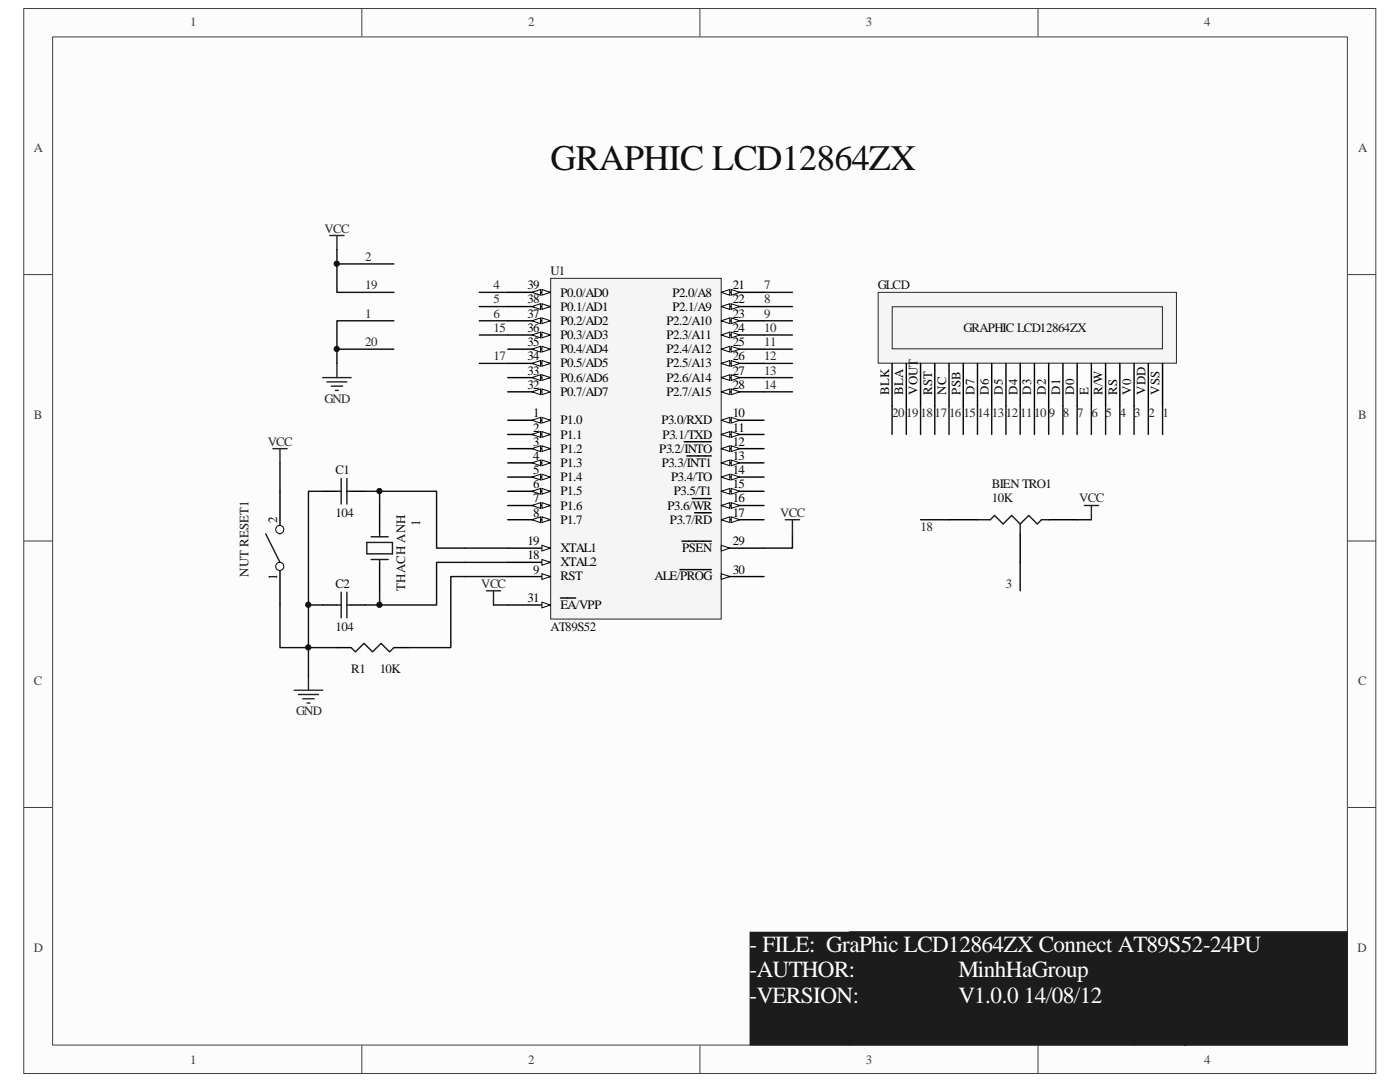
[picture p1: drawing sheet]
<svg xmlns="http://www.w3.org/2000/svg" width="279mm" height="216mm" viewBox="0 0 279 216" stroke-linecap="round" stroke-linejoin="round" font-family="sans-serif">
<path d="M4.8 1.8h269.8v212.4h-269.8z" fill="#fcfcfc"/>
<path d="M4.7 1.7h269.9v212.5h-269.9z" fill="none" stroke="#404040" stroke-width=".2"/>
<path d="M10.6 7.5h258.3v201h-258.3z" fill="#fcfcfc"/>
<g fill="none" stroke="#404040" stroke-width=".2">
<path d="M10.5 7.4h258.4v201.1h-258.4zM72.2 1.6v5.7M139.7 1.6v5.7M207.2 1.6v5.7M4.7 54.8h5.7M268.9 54.8h5.7M4.7 108h5.7M268.9 108h5.7M4.7 161.1h5.7M268.9 161.1h5.7M72.2 208.6v5.7M139.7 208.6v5.7"/>
<path d="M207.2 208.6v5.7"/>
</g>
<path d="M169.5 194.4h99.4M183.7 194.4v8.6M240.5 194.4v8.6M268.9 185.9h-99.4v22.7M169.5 203h99.4M169.5 205.8h99.4M226.3 203v5.6" fill="none" stroke="#000" stroke-width=".2"/>
<path d="M175.3 58.4h59.5v14.1h-59.5z" fill="#f5f5f5"/>
<path d="M175.3 58.3h59.5v14.2h-59.5z" fill="none" stroke="#262626" stroke-width=".2"/>
<g fill="none" stroke="#000" stroke-width=".28">
<path d="M178 72.5v8.5M180.9 72.5v8.5M183.7 72.5v8.5M186.6 72.5v8.5M189.4 72.5v8.5M192.2 72.5v8.5M195.1 72.5v8.5M197.9 72.5v8.5M200.8 72.5v8.5M203.6 72.5v8.5M206.4 72.5v8.5M209.3 72.5v8.5"/>
<path d="M212.1 72.5v8.5M215 72.5v8.5M217.8 72.5v8.5M220.6 72.5v8.5M223.5 72.5v8.5M226.3 72.5v8.5M229.2 72.5v8.5M232 72.5v8.5"/>
</g>
<path d="M178.1 61.3h53.9v8.3h-53.9z" fill="#f5f5f5"/>
<path d="M178.1 61.2h53.9v8.4h-53.9z" fill="none" stroke="#262626" stroke-width=".2"/>
<path d="M110 55.6h33.9v67.9h-33.9z" fill="#f5f5f5"/>
<path d="M109.9 55.5h34v68h-34z" fill="none" stroke="#262626" stroke-width=".2"/>
<path d="M101.3 115h8.6" fill="none" stroke="#000" stroke-width=".28"/>
<path d="M108.2 114.5l1.7 .5-1.7 .6z" fill="#fcfcfc" stroke="#000" stroke-width=".2"/>
<path d="M101.3 112.2h8.6" fill="none" stroke="#000" stroke-width=".28"/>
<path d="M108.2 111.6l1.7 .6-1.7 .6z" fill="#fcfcfc" stroke="#000" stroke-width=".2"/>
<path d="M101.3 109.4h8.6" fill="none" stroke="#000" stroke-width=".28"/>
<path d="M108.2 108.8l1.7 .6-1.7 .5z" fill="#fcfcfc" stroke="#000" stroke-width=".2"/>
<path d="M143.9 109.4h8.6" fill="none" stroke="#000" stroke-width=".28"/>
<path d="M143.9 108.8l1.7 .6-1.7 .5z" fill="#fcfcfc" stroke="#000" stroke-width=".2"/>
<path d="M136.1 108h5.9M143.9 115h8.6" fill="none" stroke="#000" stroke-width=".28"/>
<path d="M143.9 114.5l1.7 .5-1.7 .6z" fill="#fcfcfc" stroke="#000" stroke-width=".2"/>
<path d="M135.7 113.7h6.3M101.3 120.7h8.6" fill="none" stroke="#000" stroke-width=".28"/>
<path d="M108.2 120.2l1.7 .5-1.7 .6z" fill="#fcfcfc" stroke="#000" stroke-width=".2"/>
<path d="M101.3 83.9h8.6M111.8 119.3h3.1" fill="none" stroke="#000" stroke-width=".28"/>
<g fill="#fcfcfc" stroke="#000" stroke-width=".2">
<path d="M108.2 83.3l1.7 .6-1.7 .5z"/>
<path d="M106.2 83.9l1.7-.6v1.1z"/>
</g>
<path d="M101.3 86.7h8.6" fill="none" stroke="#000" stroke-width=".28"/>
<g fill="#fcfcfc" stroke="#000" stroke-width=".2">
<path d="M108.2 86.1l1.7 .6-1.7 .6z"/>
<path d="M106.2 86.7l1.7-.6v1.2z"/>
</g>
<path d="M101.3 89.5h8.6" fill="none" stroke="#000" stroke-width=".28"/>
<g fill="#fcfcfc" stroke="#000" stroke-width=".2">
<path d="M108.2 89l1.7 .5-1.7 .6z"/>
<path d="M106.2 89.5l1.7-.5v1.1z"/>
</g>
<path d="M101.3 92.4h8.6" fill="none" stroke="#000" stroke-width=".28"/>
<g fill="#fcfcfc" stroke="#000" stroke-width=".2">
<path d="M108.2 91.8l1.7 .6-1.7 .5z"/>
<path d="M106.2 92.4l1.7-.6v1.1z"/>
</g>
<path d="M101.3 95.2h8.6" fill="none" stroke="#000" stroke-width=".28"/>
<g fill="#fcfcfc" stroke="#000" stroke-width=".2">
<path d="M108.2 94.6l1.7 .6-1.7 .6z"/>
<path d="M106.2 95.2l1.7-.6v1.2z"/>
</g>
<path d="M101.3 98h8.6" fill="none" stroke="#000" stroke-width=".28"/>
<g fill="#fcfcfc" stroke="#000" stroke-width=".2">
<path d="M108.2 97.5l1.7 .5-1.7 .6z"/>
<path d="M106.2 98l1.7-.5v1.1z"/>
</g>
<path d="M101.3 100.9h8.6" fill="none" stroke="#000" stroke-width=".28"/>
<g fill="#fcfcfc" stroke="#000" stroke-width=".2">
<path d="M108.2 100.3l1.7 .6-1.7 .5z"/>
<path d="M106.2 100.9l1.7-.6v1.1z"/>
</g>
<path d="M101.3 103.7h8.6" fill="none" stroke="#000" stroke-width=".28"/>
<g fill="#fcfcfc" stroke="#000" stroke-width=".2">
<path d="M108.2 103.1l1.7 .6-1.7 .6z"/>
<path d="M106.2 103.7l1.7-.6v1.2z"/>
</g>
<path d="M143.9 58.3h8.6" fill="none" stroke="#000" stroke-width=".28"/>
<g fill="#fcfcfc" stroke="#000" stroke-width=".2">
<path d="M143.9 58.3l1.7-.5v1.1z"/>
<path d="M145.9 57.8l1.7 .5-1.7 .6z"/>
</g>
<path d="M143.9 61.2h8.6" fill="none" stroke="#000" stroke-width=".28"/>
<g fill="#fcfcfc" stroke="#000" stroke-width=".2">
<path d="M143.9 61.2l1.7-.6v1.1z"/>
<path d="M145.9 60.6l1.7 .6-1.7 .5z"/>
</g>
<path d="M143.9 64h8.6" fill="none" stroke="#000" stroke-width=".28"/>
<g fill="#fcfcfc" stroke="#000" stroke-width=".2">
<path d="M143.9 64l1.7-.6v1.2z"/>
<path d="M145.9 63.4l1.7 .6-1.7 .6z"/>
</g>
<path d="M143.9 66.8h8.6" fill="none" stroke="#000" stroke-width=".28"/>
<g fill="#fcfcfc" stroke="#000" stroke-width=".2">
<path d="M143.9 66.8l1.7-.5v1.1z"/>
<path d="M145.9 66.3l1.7 .5-1.7 .6z"/>
</g>
<path d="M143.9 69.7h8.6" fill="none" stroke="#000" stroke-width=".28"/>
<g fill="#fcfcfc" stroke="#000" stroke-width=".2">
<path d="M143.9 69.7l1.7-.6v1.1z"/>
<path d="M145.9 69.1l1.7 .6-1.7 .5z"/>
</g>
<path d="M143.9 72.5h8.6" fill="none" stroke="#000" stroke-width=".28"/>
<g fill="#fcfcfc" stroke="#000" stroke-width=".2">
<path d="M143.9 72.5l1.7-.6v1.2z"/>
<path d="M145.9 71.9l1.7 .6-1.7 .6z"/>
</g>
<path d="M143.9 75.3h8.6" fill="none" stroke="#000" stroke-width=".28"/>
<g fill="#fcfcfc" stroke="#000" stroke-width=".2">
<path d="M143.9 75.3l1.7-.5v1.1z"/>
<path d="M145.9 74.8l1.7 .5-1.7 .6z"/>
</g>
<path d="M143.9 78.2h8.6" fill="none" stroke="#000" stroke-width=".28"/>
<g fill="#fcfcfc" stroke="#000" stroke-width=".2">
<path d="M143.9 78.2l1.7-.6v1.2z"/>
<path d="M145.9 77.6l1.7 .6-1.7 .6z"/>
</g>
<path d="M143.9 83.9h8.6" fill="none" stroke="#000" stroke-width=".28"/>
<g fill="#fcfcfc" stroke="#000" stroke-width=".2">
<path d="M143.9 83.9l1.7-.6v1.1z"/>
<path d="M145.9 83.3l1.7 .6-1.7 .5z"/>
</g>
<path d="M143.9 86.7h8.6" fill="none" stroke="#000" stroke-width=".28"/>
<g fill="#fcfcfc" stroke="#000" stroke-width=".2">
<path d="M143.9 86.7l1.7-.6v1.2z"/>
<path d="M145.9 86.1l1.7 .6-1.7 .6z"/>
</g>
<path d="M143.9 89.5h8.6" fill="none" stroke="#000" stroke-width=".28"/>
<g fill="#fcfcfc" stroke="#000" stroke-width=".2">
<path d="M143.9 89.5l1.7-.5v1.1z"/>
<path d="M145.9 89l1.7 .5-1.7 .6z"/>
</g>
<path d="M136.5 88.1h5.5M143.9 92.4h8.6" fill="none" stroke="#000" stroke-width=".28"/>
<g fill="#fcfcfc" stroke="#000" stroke-width=".2">
<path d="M143.9 92.4l1.7-.6v1.1z"/>
<path d="M145.9 91.8l1.7 .6-1.7 .5z"/>
</g>
<path d="M137 91h5M143.9 95.2h8.6" fill="none" stroke="#000" stroke-width=".28"/>
<g fill="#fcfcfc" stroke="#000" stroke-width=".2">
<path d="M143.9 95.2l1.7-.6v1.2z"/>
<path d="M145.9 94.6l1.7 .6-1.7 .6z"/>
</g>
<path d="M143.9 98h8.6" fill="none" stroke="#000" stroke-width=".28"/>
<g fill="#fcfcfc" stroke="#000" stroke-width=".2">
<path d="M143.9 98l1.7-.5v1.1z"/>
<path d="M145.9 97.5l1.7 .5-1.7 .6z"/>
</g>
<path d="M143.9 100.9h8.6" fill="none" stroke="#000" stroke-width=".28"/>
<g fill="#fcfcfc" stroke="#000" stroke-width=".2">
<path d="M143.9 100.9l1.7-.6v1.1z"/>
<path d="M145.9 100.3l1.7 .6-1.7 .5z"/>
</g>
<path d="M138.1 99.5h3.9M143.9 103.7h8.6" fill="none" stroke="#000" stroke-width=".28"/>
<g fill="#fcfcfc" stroke="#000" stroke-width=".2">
<path d="M143.9 103.7l1.7-.6v1.2z"/>
<path d="M145.9 103.1l1.7 .6-1.7 .6z"/>
</g>
<path d="M101.3 58.3h8.6M138.6 102.3h3.4" fill="none" stroke="#000" stroke-width=".28"/>
<g fill="#fcfcfc" stroke="#000" stroke-width=".2">
<path d="M108.2 57.8l1.7 .5-1.7 .6z"/>
<path d="M106.2 58.3l1.7-.5v1.1z"/>
</g>
<path d="M101.3 61.2h8.6" fill="none" stroke="#000" stroke-width=".28"/>
<g fill="#fcfcfc" stroke="#000" stroke-width=".2">
<path d="M108.2 60.6l1.7 .6-1.7 .5z"/>
<path d="M106.2 61.2l1.7-.6v1.1z"/>
</g>
<path d="M101.3 64h8.6" fill="none" stroke="#000" stroke-width=".28"/>
<g fill="#fcfcfc" stroke="#000" stroke-width=".2">
<path d="M108.2 63.4l1.7 .6-1.7 .6z"/>
<path d="M106.2 64l1.7-.6v1.2z"/>
</g>
<path d="M101.3 66.8h8.6" fill="none" stroke="#000" stroke-width=".28"/>
<g fill="#fcfcfc" stroke="#000" stroke-width=".2">
<path d="M108.2 66.3l1.7 .5-1.7 .6z"/>
<path d="M106.2 66.8l1.7-.5v1.1z"/>
</g>
<path d="M101.3 69.7h8.6" fill="none" stroke="#000" stroke-width=".28"/>
<g fill="#fcfcfc" stroke="#000" stroke-width=".2">
<path d="M108.2 69.1l1.7 .6-1.7 .5z"/>
<path d="M106.2 69.7l1.7-.6v1.1z"/>
</g>
<path d="M101.3 72.5h8.6" fill="none" stroke="#000" stroke-width=".28"/>
<g fill="#fcfcfc" stroke="#000" stroke-width=".2">
<path d="M108.2 71.9l1.7 .6-1.7 .6z"/>
<path d="M106.2 72.5l1.7-.6v1.2z"/>
</g>
<path d="M101.3 75.3h8.6" fill="none" stroke="#000" stroke-width=".28"/>
<g fill="#fcfcfc" stroke="#000" stroke-width=".2">
<path d="M108.2 74.8l1.7 .5-1.7 .6z"/>
<path d="M106.2 75.3l1.7-.5v1.1z"/>
</g>
<path d="M101.3 78.2h8.6" fill="none" stroke="#000" stroke-width=".28"/>
<g fill="#fcfcfc" stroke="#000" stroke-width=".2">
<path d="M108.2 77.6l1.7 .6-1.7 .6z"/>
<path d="M106.2 78.2l1.7-.6v1.2z"/>
</g>
<path d="M64.4 98h2.8M70.1 98h2.8M55.9 112.2v8.5M75.8 100.9v5.6M75.8 112.2v5.7M64.4 120.7h2.8M67.2 129.2h2.9M70.1 120.7h2.8M78.6 129.2h2.8" fill="none" stroke="#000" stroke-width=".28"/>
<g fill="none" stroke="#1c1c1c" stroke-width=".28">
<path d="M67.2 98h.9M68.1 95.5v5.1M69.2 98h.9M69.2 95.5v5.1M53 106.5l2.9 5.7M68.1 118.2v5.1M69.2 118.2v5.1M73.2 108.2h5.1v2.3h-5.1zM74.1 107.1h3.4M74.1 111.6h3.4M75.8 106.5v.6M75.8 111.6v.6"/>
<path d="M67.2 120.7h.9M69.2 120.7h.9M70.1 129.2l.8 .9 1.7-1.7 1.7 1.7 1.7-1.7 1.8 1.7 .8-.9"/>
</g>
<g fill="none" stroke="#0e0e0e" stroke-width=".28">
<path d="M95.6 58.3h5.7M152.5 58.3h5.6M95.6 61.2h5.7M95.6 64h5.7M95.6 66.8h5.7M95.6 72.5h5.7M152.5 61.2h5.6M152.5 64h5.6M152.5 66.8h5.6M152.5 69.7h5.6M152.5 72.5h5.6M152.5 75.3h5.6"/>
<path d="M152.5 78.2h5.6M72.9 98h14.2v11.4h5.7M75.8 98v2.9M186.6 81v5.7M189.4 81v5.7M192.2 81v5.7M195.1 81v5.7M197.9 81v5.7M200.8 81v5.7M203.6 81v5.7M206.4 81v5.7M209.3 81v5.7"/>
<path d="M212.1 81v5.7M215 81v5.7M217.8 81v5.7M220.6 81v5.7M223.5 81v5.7M232 81v5.7M75.8 117.9v2.8M92.8 112.2h-5.7v8.5h-14.2M61.6 120.7h2.8"/>
</g>
<path d="M58.7 137.7h5.7M59.6 138.6h3.9M60.4 139.4h2.3M61.6 134.9v2.8M61.3 140.3h.5" fill="none" stroke="#262626" stroke-width=".28"/>
<circle cx="55.8" cy="113" r=".81" fill="#fcfcfc" stroke="#000" stroke-width=".2"/>
<path d="M55.9 98v8.5" fill="none" stroke="#000" stroke-width=".28"/>
<circle cx="55.8" cy="105.6" r=".81" fill="#fcfcfc" stroke="#000" stroke-width=".2"/>
<g fill="none" stroke="#0e0e0e" stroke-width=".28">
<path d="M67.2 49.8v8.5h11.4M67.2 52.7h11.4M67.2 69.7h11.4M78.6 64h-11.4v8.5M55.9 92.4v5.6M64.4 98h-2.8v31.2h5.6M178 81v5.7M180.9 81v5.7M183.7 81v5.7M226.3 81v5.7M229.2 81v5.7M92.8 115h-2.8v14.2h-8.6"/>
<path d="M158.1 106.5v2.9h-5.6M183.7 103.7h5.7M203.6 112.2v5.7M215 103.7h2.8M55.9 120.7v8.5h5.7v5.7"/>
</g>
<g fill="none" stroke="#262626" stroke-width=".28">
<path d="M65.8 47h2.9M67.2 47v2.8M64.4 75.3h5.7M65.3 76.2h3.9M66.1 77.1h2.3M67 77.9h.5M67.2 72.5v2.8M54.5 89.5h2.8M55.9 89.5v2.9M156.7 103.7h2.9M158.1 103.7v2.8M216.4 100.9h2.8"/>
<path d="M217.8 100.9v2.8"/>
</g>
<path d="M189.4 103.7h5.7M203.6 106.5v5.7M209.3 103.7h5.7" fill="none" stroke="#000" stroke-width=".28"/>
<path d="M195.1 103.7h2.5l.9-.8 1.7 1.7 1.7-1.7 1.7 1.7M203.6 104.6v1.9M209.3 103.7h-1.4l-.9 .9-1.7-1.7-1.7 1.7" fill="none" stroke="#1c1c1c" stroke-width=".28"/>
<path d="M149.8 186.1h119.1v22.4h-119.1z" fill="#1c1c1c"/>
<path d="M149.7 186h119.2v22.5h-119.2z" fill="none" stroke="#1c1c1c" stroke-width=".2"/>
<path d="M92.8 115h8.5M92.8 112.2h8.5M92.8 109.4h8.5M98.5 120.7h2.8" fill="none" stroke="#0e0e0e" stroke-width=".28"/>
<path d="M97.1 117.9h2.8M98.5 117.9v2.8" fill="none" stroke="#262626" stroke-width=".28"/>
<g fill="#0e0e0e" stroke="#0e0e0e" stroke-width=".2">
<circle cx="61.5" cy="129.2" r=".52"/>
<circle cx="61.5" cy="120.7" r=".52"/>
<circle cx="67.2" cy="69.6" r=".52"/>
<circle cx="67.2" cy="52.6" r=".52"/>
<circle cx="75.7" cy="120.7" r=".53"/>
<circle cx="75.7" cy="98" r=".53"/>
</g>
<text font-size="7.2" fill="#0e0e0e" x="109.9" y="34">GRAPHIC LCD12864ZX</text>
<g font-size="4.6" fill="#fefefe">
<text x="149.6" y="189.9">- FILE: GraPhic LCD12864ZX Connect AT89S52-24PU</text>
<text x="149.6" y="195">-AUTHOR:</text>
<text x="191.3" y="195">MinhHaGroup</text>
<text x="149.6" y="200.1">-VERSION:</text>
<text x="191.3" y="200.1">V1.0.0 14/08/12</text>
</g>
<g font-size="2.6" fill="#404040">
<text x="37.9" y="5.2">1</text>
<text x="105.4" y="5.2">2</text>
<text x="172.8" y="5.2">3</text>
<text x="240.3" y="5.2">4</text>
<text x="6.8" y="30.4">A</text>
<text x="271" y="30.4">A</text>
<text x="6.8" y="83.6">B</text>
<text x="271" y="83.6">B</text>
<text x="6.8" y="136.7">C</text>
<text x="271" y="136.7">C</text>
<text x="6.8" y="189.9">D</text>
<text x="270.9" y="189.9">D</text>
<text x="37.9" y="212.3">1</text>
<text x="105.4" y="212.3">2</text>
<text x="172.8" y="212.3">3</text>
<text x="240.3" y="212.3">4</text>
</g>
<g font-size="2.6" fill="#262626">
<text x="64.8" y="46.4">VCC</text>
<text x="72.9" y="52.1">2</text>
<text x="72.9" y="57.7">19</text>
<text x="98.5" y="57.7">4</text>
<text x="152.5" y="57.7">7</text>
<text x="72.9" y="63.4">1</text>
<text x="98.5" y="60.5">5</text>
<text x="98.5" y="63.4">6</text>
<text x="152.5" y="60.5">8</text>
<text x="152.5" y="63.4">9</text>
<text x="72.9" y="69.1">20</text>
<text x="98.5" y="66.2">15</text>
<text x="98.5" y="71.9">17</text>
<text x="152.5" y="66.2">10</text>
<text x="152.5" y="69.1">11</text>
<text x="152.5" y="71.9">12</text>
<text x="152.5" y="74.8">13</text>
<text x="152.5" y="77.6">14</text>
<text x="64.8" y="80.3">GND</text>
<text x="178.1" y="83.2">2019</text>
<text x="183.7" y="83.2">1817</text>
<text x="189.4" y="83.2">16</text>
<text x="192.3" y="83.2">1514</text>
<text x="198" y="83.2">1312</text>
<text x="203.6" y="83.2">1110</text>
<text x="209.3" y="83.2">9</text>
<text x="212.1" y="83.2">8</text>
<text x="215" y="83.2">7</text>
<text x="217.8" y="83.2">6</text>
<text x="220.6" y="83.2">5</text>
<text x="223.5" y="83.2">4</text>
<text x="226.3" y="83.2">3</text>
<text x="229.2" y="83.2">2</text>
<text x="232" y="83.2">1</text>
<text x="53.4" y="88.9">VCC</text>
<text x="215.4" y="100.2">VCC</text>
<text x="155.7" y="103.1">VCC</text>
<text x="183.7" y="105.9">18</text>
<text x="96" y="117.3">VCC</text>
<text x="200.7" y="117.3">3</text>
<text x="59.1" y="142.7">GND</text>
</g>
<g font-size="2.6">
<text x="105.2" y="57.7">39</text>
<text x="111.8" y="59.2">P0.0/AD0</text>
<text x="134.2" y="59.2">P2.0/A8</text>
<text x="146.2" y="57.7">21</text>
<text x="105.2" y="60.5">38</text>
<text x="105.2" y="63.4">37</text>
<text x="111.8" y="62">P0.1/AD1</text>
<text x="111.8" y="64.9">P0.2/AD2</text>
<text x="133" y="64.9">P2.2/A10</text>
<text x="134.2" y="62">P2.1/A9</text>
<text x="146.2" y="60.5">22</text>
<text x="146.2" y="63.4">23</text>
<text x="105.2" y="66.2">36</text>
<text x="105.2" y="69.1">35</text>
<text x="105.2" y="71.9">34</text>
<text x="111.8" y="67.6">P0.3/AD3</text>
<text x="111.8" y="70.5">P0.4/AD4</text>
<text x="133" y="67.6">P2.3/A11</text>
<text x="133" y="70.5">P2.4/A12</text>
<text x="146.2" y="66.2">24</text>
<text x="146.2" y="69.1">25</text>
<text x="146.2" y="71.9">26</text>
<text x="105.2" y="74.8">33</text>
<text x="105.2" y="77.6">32</text>
<text x="111.8" y="73.3">P0.5/AD5</text>
<text x="111.8" y="76.2">P0.6/AD6</text>
<text x="133" y="73.3">P2.5/A13</text>
<text x="133" y="76.2">P2.6/A14</text>
<text x="146.2" y="74.8">27</text>
<text x="146.2" y="77.6">28</text>
<text x="106.4" y="83.2">1</text>
<text x="111.8" y="79">P0.7/AD7</text>
<text x="133" y="79">P2.7/A15</text>
<text x="146.2" y="83.2">10</text>
<text x="177.5" y="78.7" transform="rotate(-90 177.5 78.7)">BLK</text>
<text x="180.3" y="78.7" transform="rotate(-90 180.3 78.7)">BLA</text>
<text x="183.1" y="78.7" transform="rotate(-90 183.1 78.7)">VOUT</text>
<text x="186" y="78.7" transform="rotate(-90 186 78.7)">RST</text>
<text x="188.8" y="78.7" transform="rotate(-90 188.8 78.7)">NC</text>
<text x="191.7" y="78.7" transform="rotate(-90 191.7 78.7)">PSB</text>
<text x="194.5" y="78.7" transform="rotate(-90 194.5 78.7)">D7</text>
<text x="197.4" y="78.7" transform="rotate(-90 197.4 78.7)">D6</text>
<text x="200.2" y="78.7" transform="rotate(-90 200.2 78.7)">D5</text>
<text x="203" y="78.7" transform="rotate(-90 203 78.7)">D4</text>
<text x="205.8" y="78.7" transform="rotate(-90 205.8 78.7)">D3</text>
<text x="208.7" y="78.7" transform="rotate(-90 208.7 78.7)">D2</text>
<text x="211.6" y="78.7" transform="rotate(-90 211.6 78.7)">D1</text>
<text x="214.4" y="78.7" transform="rotate(-90 214.4 78.7)">D0</text>
<text x="217.3" y="78.7" transform="rotate(-90 217.3 78.7)">E</text>
<text x="220" y="78.7" transform="rotate(-90 220 78.7)">R/W</text>
<text x="222.9" y="78.7" transform="rotate(-90 222.9 78.7)">RS</text>
<text x="225.7" y="78.7" transform="rotate(-90 225.7 78.7)">V0</text>
<text x="228.6" y="78.7" transform="rotate(-90 228.6 78.7)">VDD</text>
<text x="231.4" y="78.7" transform="rotate(-90 231.4 78.7)">VSS</text>
<text x="106.4" y="86.1">2</text>
<text x="106.4" y="88.9">3</text>
<text x="111.8" y="84.7">P1.0</text>
<text x="111.8" y="87.5">P1.1</text>
<text x="132" y="84.7">P3.0/RXD</text>
<text x="132.2" y="87.5">P3.1/TXD</text>
<text x="146.2" y="86.1">11</text>
<text x="146.2" y="88.9">12</text>
<text x="106.4" y="91.8">4</text>
<text x="106.4" y="94.6">5</text>
<text x="111.8" y="90.3">P1.2</text>
<text x="111.8" y="93.2">P1.3</text>
<text x="131.6" y="90.3">P3.2/INTO</text>
<text x="132.1" y="93.2">P3.3/INT1</text>
<text x="146.2" y="91.8">13</text>
<text x="146.2" y="94.6">14</text>
<text x="106.4" y="97.5">6</text>
<text x="106.4" y="100.2">7</text>
<text x="111.8" y="96">P1.4</text>
<text x="111.8" y="98.8">P1.5</text>
<text x="111.8" y="101.7">P1.6</text>
<text x="133.2" y="101.7">P3.6/WR</text>
<text x="133.9" y="96">P3.4/TO</text>
<text x="134.5" y="98.8">P3.5/T1</text>
<text x="146.2" y="97.5">15</text>
<text x="146.2" y="100.2">16</text>
<text x="55.3" y="104.3" transform="rotate(-90 55.3 104.3)">2</text>
<text x="106.4" y="103.1">8</text>
<text x="111.8" y="104.5">P1.7</text>
<text x="133.7" y="104.5">P3.7/RD</text>
<text x="146.2" y="103.1">17</text>
<text x="105.2" y="111.6">18</text>
<text x="105.2" y="108.8">19</text>
<text x="111.8" y="113">XTAL2</text>
<text x="111.8" y="110.2">XTAL1</text>
<text x="136.1" y="110.2">PSEN</text>
<text x="146.2" y="108.8">29</text>
<text x="55.3" y="115.7" transform="rotate(-90 55.3 115.7)">1</text>
<text x="106.4" y="114.5">9</text>
<text x="111.8" y="115.8">RST</text>
<text x="130.6" y="115.8">ALE/PROG</text>
<text x="146.2" y="114.5">30</text>
<text x="105.2" y="120.1">31</text>
<text x="111.8" y="121.5">EA/VPP</text>
<text x="170.9" y="188.1">Title</text>
<text x="185.2" y="196.7">Number</text>
<text x="183.7" y="208">E:\Minh Ha\..\SCH_LCD.SchDoc</text>
<text x="227.8" y="208">Drawn By:</text>
</g>
<g font-size="2.6" fill="#0e0e0e">
<text x="109.9" y="54.9">U1</text>
<text x="175.2" y="57.7">GLCD</text>
<text x="192.3" y="66.2">GRAPHIC LCD12864ZX</text>
<text x="67" y="94.6">C1</text>
<text x="198" y="97.5">BIEN TRO1</text>
<text x="198" y="100.2">10K</text>
<text x="67" y="103.1">104</text>
<text x="83.8" y="105" transform="rotate(-90 83.8 105)">1</text>
<text x="49.6" y="115.1" transform="rotate(-90 49.6 115.1)">NUT RESET1</text>
<text x="67" y="117.3">C2</text>
<text x="80.9" y="117.9" transform="rotate(-90 80.9 117.9)">THACH ANH</text>
<text x="67" y="125.8">104</text>
<text x="109.9" y="125.8">AT89S52</text>
<text x="70.1" y="134.3">R1</text>
<text x="75.8" y="134.3">10K</text>
</g>
</svg>
